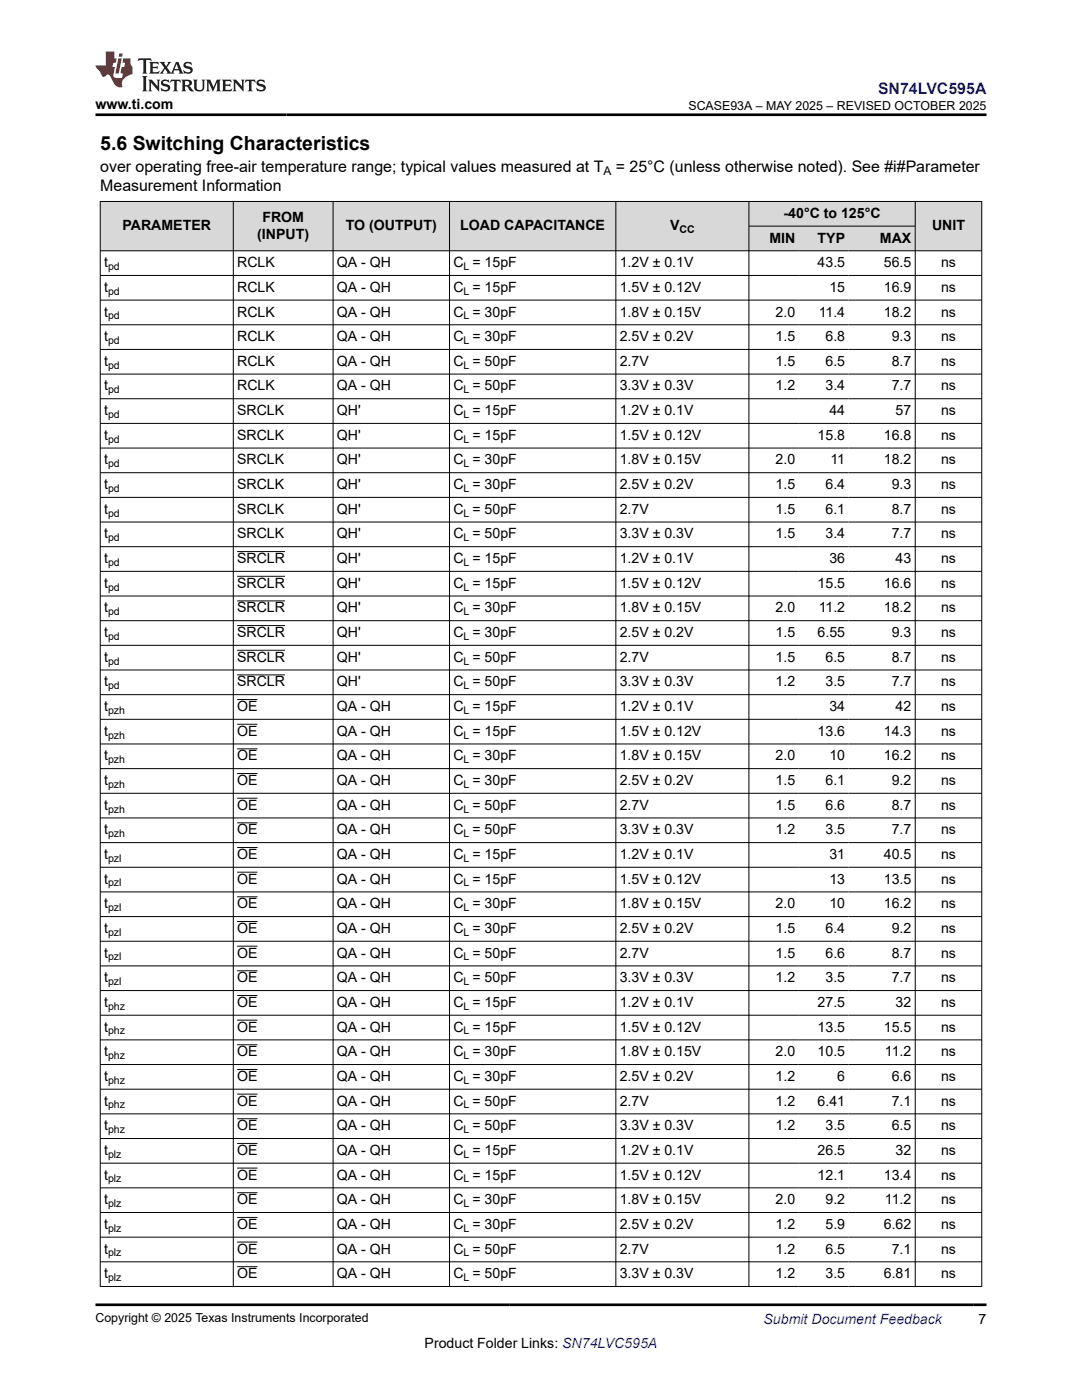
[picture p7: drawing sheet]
<svg xmlns="http://www.w3.org/2000/svg" width="216mm" height="279mm" viewBox="0 0 216 279" stroke-linecap="round" stroke-linejoin="round" font-family="sans-serif">
<g fill="#d8d8d8">
<path d="M20 40.2h175.9v4.9h-175.9z" fill-rule="evenodd"/>
<path d="M20.1 40.3h26.4v9.7h-26.4z" fill-rule="evenodd"/>
<path d="M46.6 40.3h19.8v9.7h-19.8z" fill-rule="evenodd"/>
<path d="M66.5 40.3h23.1v9.7h-23.1z" fill-rule="evenodd"/>
<path d="M89.8 40.3h33v9.7h-33z" fill-rule="evenodd"/>
<path d="M122.9 40.3h26.5v9.7h-26.5z" fill-rule="evenodd"/>
<path d="M149.5 40.3h33.1v4.8h-33.1z" fill-rule="evenodd"/>
<path d="M182.7 40.3h13.1v9.7h-13.1z" fill-rule="evenodd"/>
<path d="M149.5 45.2h9.9v4.8h-9.9z" fill-rule="evenodd"/>
<path d="M159.4 45.2h9.9v4.8h-9.9z" fill-rule="evenodd"/>
<path d="M169.3 45.2h13.3v4.8h-13.3z" fill-rule="evenodd"/>
</g>
<g fill="none" stroke="#000" stroke-width=".2">
<path d="M19.9 40.2h176.1M19.9 50.1h176.1M19.9 55h176.1M19.9 59.9h176.1M20 40.1v216.7M46.6 40.1v216.7M66.5 40.1v216.7M89.7 40.1v216.7M122.9 40.1v216.7M149.4 40.1v216.7M149.4 45.1h33.3M182.6 40.1v216.7"/>
<path d="M195.9 40.1v216.7M19.9 64.8h176.1M19.9 69.7h176.1M19.9 74.7h176.1M19.9 79.6h176.1M19.9 84.5h176.1M19.9 89.4h176.1M19.9 94.3h176.1M19.9 99.3h176.1M19.9 104.2h176.1M19.9 109.1h176.1M19.9 114h176.1"/>
<path d="M19.9 118.9h176.1M47.3 110.1h9.6M47.3 115h9.6M47.3 119.9h9.6M19.9 123.9h176.1M19.9 128.8h176.1M19.9 133.7h176.1M19.9 138.6h176.1M47.3 124.8h9.6M47.3 129.8h9.6M47.3 134.7h9.6M47.3 139.6h4.1"/>
<path d="M19.9 143.6h176.1M19.9 148.5h176.1M19.9 153.4h176.1M19.9 158.3h176.1M47.3 144.5h4.1M47.3 149.5h4.1M47.3 154.4h4.1M47.3 159.3h4.1M19.9 163.2h176.1M19.9 168.2h176.1M19.9 173.1h176.1M19.9 178h176.1"/>
<path d="M47.3 164.2h4.1M47.3 169.1h4.1M47.3 174.1h4.1M47.3 179h4.1M19.9 182.9h176.1M19.9 187.8h176.1M19.9 192.8h176.1M19.9 197.7h176.1M47.3 183.9h4.1M47.3 188.8h4.1M47.3 193.7h4.1M47.3 198.7h4.1"/>
<path d="M19.9 202.6h176.1M19.9 207.5h176.1M19.9 212.5h176.1M19.9 217.4h176.1M47.3 203.6h4.1M47.3 208.5h4.1M47.3 213.4h4.1M47.3 218.4h4.1M19.9 222.3h176.1M19.9 227.2h176.1M19.9 232.1h176.1M19.9 237.1h176.1"/>
<path d="M47.3 223.3h4.1M47.3 228.2h4.1M47.3 233.1h4.1M47.3 238h4.1M19.9 242h176.1M19.9 246.9h176.1M19.9 251.8h176.1M19.9 256.7h176.1M47.3 243h4.1M47.3 247.9h4.1M47.3 252.8h4.1"/>
</g>
<path d="M27.7 11.6l-.2 .6 .5-.2h.6v.1v2.2l-.2 .4h1l-.2-.4v-2.2v-.1h.5l.5 .2-.1-.6zM29.8 12.4l.2 .3v1.6l-.2 .4h1.9l.1-.6a1.08 1.08 0 0 1-1.3 .2v-.7h.6l.4 .2v-.7l-.4 .2h-.6v-.5l.2-.2a1 1 0 0 1 1 .3l-.1-.5zM31.8 12.4l1 1.1-1 1.2h.9l-.2-.2 .4-.8 .5 .8-.2 .2h1.6l-.2-.2 .1-.5h1l.1 .5-.1 .2h.9l-.2-.4-.8-1.9h-.5l-1 2.1-.8-1.1 .9-1h-.8l.2 .2-.5 .6-.3-.6 .1-.2zM35.2 12.8l.4 1h-.8zM36.8 12.5a.65 .65 0 0 0-.2 .7 .65 .65 0 0 0 .6 .5l.7 .1 .1 .3a.79 .79 0 0 1-.7 .4 .79 .79 0 0 1-.7-.5l.1 .7 .2-.1a.93 .93 0 0 0 1.1 0 .93 .93 0 0 0 .4-.9 1.46 1.46 0 0 0-1.2-.6l-.1-.3a1.09 1.09 0 0 1 1.2 .2l-.2-.6-.1 .1-.6-.2zM28.4 15.2l.2 .4v2.2l-.2 .4h1l-.2-.4v-2.2l.2-.4zM29.6 15.9l.2 .4v1.5l-.2 .4h.8l-.3-.4v-1.3l1.7 1.8v-2l.2-.4h-.8l.2 .2 .1 1.1-1.2-1.3zM32.3 16a.65 .65 0 0 0-.2 .8 .65 .65 0 0 0 .7 .4l.6 .2 .1 .2a.79 .79 0 0 1-.7 .4 .79 .79 0 0 1-.7-.5l.1 .7 .2-.1a.93 .93 0 0 0 1.1 .1 .93 .93 0 0 0 .4-1 1.46 1.46 0 0 0-1.2-.5l-.1-.4a1.09 1.09 0 0 1 1.2 .2l-.2-.6-.1 .1-.6-.1zM34.1 15.9l-.1 .6a.63 .63 0 0 1 .7-.3l.1 1.6-.3 .4h1l-.2-.4v-1.6a.66 .66 0 0 1 .8 .3l-.1-.6zM36.2 15.9l.2 .4v1.5l-.2 .4h.9l-.2-.2v-.7h.5l.1 .2a.79 .79 0 0 0 1.2 .6l-1-.9a.61 .61 0 0 0 .6-.6 .61 .61 0 0 0-.5-.7zM36.9 16.2h.2a.47 .47 0 0 1 .5 .1 .47 .47 0 0 1 .1 .5l-.2 .1-.6 .1zM38.5 15.9l.2 .2a2.27 2.27 0 0 0 .4 2 1.04 1.04 0 0 0 1.7-.7v-1.3l.2-.2h-.8l.2 .4v1.1a.6 .6 0 0 1-.6 .6 .6 .6 0 0 1-.6-.6v-1.1l.3-.4zM41.1 15.9l.2 .4v1.5l-.2 .4h.7l-.2-.4v-1.4l.9 1.9 .8-1.9v1.4l-.2 .4h1l-.3-.4v-1.5l.3-.4h-.8l-.7 1.5-.7-1.5zM44.3 15.9l.2 .4v1.5l-.2 .4h1.9l.1-.6a1.09 1.09 0 0 1-1.3 .2v-.7h.6l.4 .2v-.6l-.4 .2h-.6v-.6l.2-.1a1.01 1.01 0 0 1 1 .3l-.1-.6zM46.4 15.9l.3 .4v1.5l-.3 .4h.8l-.2-.4v-1.3l1.6 1.8v-2l.2-.4h-.7l.2 .2v1.1l-1.2-1.3zM49 15.9l-.1 .6a.63 .63 0 0 1 .8-.3v1.6l-.3 .4h1l-.2-.4v-1.6a.66 .66 0 0 1 .8 .3l-.1-.6zM51.4 16a.65 .65 0 0 0-.2 .8 .65 .65 0 0 0 .6 .4l.6 .2 .2 .2a.79 .79 0 0 1-.8 .4 .79 .79 0 0 1-.6-.5l.1 .7 .2-.1a.93 .93 0 0 0 1 .1 .93 .93 0 0 0 .5-1 1.46 1.46 0 0 0-1.3-.5l-.1-.4a1.09 1.09 0 0 1 1.3 .2l-.2-.6-.2 .1-.5-.1z" fill="#231f20"/>
<path d="M21.1 10.3v2.7h-2v.4l.9 1a.95 .95 0 0 0 .9 .9 .59 .59 0 0 1 .6-.4 .59 .59 0 0 1 .5 .3l.4 .8a1.59 1.59 0 0 0 2.1 1.4 1.61 1.61 0 0 1 1-2.3l1-.3-.1-1.5a1.59 1.59 0 0 1-.4-1.7h-1.4l-.2 .9h.5l-.1 .9h-.5l-.2 .9v.3l.4 .1-.2 .9h-.6a.73 .73 0 0 1-1.1-.7l.3-1.5h-.5l.2-.9h.5l.2-.9h-.5v-1.3zM23.6 11.6l-.6 3.1h.7l.6-3.1zM23.8 10.7l-.1 .6h.7l.1-.6z" fill="#ed1c24"/>
<path d="M19.1 22.9h177.8M19.1 260.4h177.8" fill="none" stroke="#000" stroke-width=".53"/>
<text font-size="3.9" x="20" y="29.9">5.6 Switching Characteristics</text>
<text font-size="3.2" fill="#00f" x="175.2" y="18.7">SN74LVC595A</text>
<g font-size="3.2">
<text x="20" y="34.3">over operating free-air temperature range; typical values measured at T</text>
<text x="122.9" y="34.3">= 25°C (unless otherwise noted). See #i#Parameter</text>
<text x="20" y="38.1">Measurement Information</text>
</g>
<g font-size="2.8">
<text x="19.1" y="21.8">www.ti.com</text>
<text x="24.4" y="45.9">PARAMETER</text>
<text x="51.3" y="47.6">(INPUT)</text>
<text x="52.4" y="44.2">FROM</text>
<text x="69" y="45.9">TO (OUTPUT)</text>
<text x="91.8" y="45.9">LOAD CAPACITANCE</text>
<text x="133.7" y="45.9">V</text>
<text x="156.4" y="43.5">-40°C to 125°C</text>
<text x="186" y="45.9">UNIT</text>
<text x="20.8" y="53.3">t</text>
<text x="47.3" y="53.3">RCLK</text>
<text x="67.2" y="53.3">QA - QH</text>
<text x="90.5" y="53.3">C = 15pF</text>
<text x="123.7" y="53.3">1.2V ± 0.1V</text>
<text x="153.5" y="48.4">MIN</text>
<text x="163.2" y="53.3">43.5</text>
<text x="163.2" y="48.4">TYP</text>
<text x="175.6" y="48.4">MAX</text>
<text x="176.4" y="53.3">56.5</text>
<text x="187.8" y="53.3">ns</text>
<text x="20.8" y="58.2">t</text>
<text x="47.3" y="58.2">RCLK</text>
<text x="67.2" y="58.2">QA - QH</text>
<text x="90.5" y="58.2">C = 15pF</text>
<text x="123.7" y="58.2">1.5V ± 0.12V</text>
<text x="165.5" y="58.2">15</text>
<text x="176.4" y="58.2">16.9</text>
<text x="187.8" y="58.2">ns</text>
<text x="20.8" y="63.2">t</text>
<text x="47.3" y="63.2">RCLK</text>
<text x="67.2" y="63.2">QA - QH</text>
<text x="90.5" y="63.2">C = 30pF</text>
<text x="123.7" y="63.2">1.8V ± 0.15V</text>
<text x="154.8" y="63.2">2.0</text>
<text x="163.4" y="63.2">11.4</text>
<text x="176.4" y="63.2">18.2</text>
<text x="187.8" y="63.2">ns</text>
<text x="20.8" y="68.1">t</text>
<text x="47.3" y="68.1">RCLK</text>
<text x="67.2" y="68.1">QA - QH</text>
<text x="90.5" y="68.1">C = 30pF</text>
<text x="123.7" y="68.1">2.5V ± 0.2V</text>
<text x="154.8" y="68.1">1.5</text>
<text x="164.7" y="68.1">6.8</text>
<text x="177.9" y="68.1">9.3</text>
<text x="187.8" y="68.1">ns</text>
<text x="20.8" y="73">t</text>
<text x="20.8" y="77.9">t</text>
<text x="47.3" y="73">RCLK</text>
<text x="47.3" y="77.9">RCLK</text>
<text x="67.2" y="73">QA - QH</text>
<text x="67.2" y="77.9">QA - QH</text>
<text x="90.5" y="73">C = 50pF</text>
<text x="90.5" y="77.9">C = 50pF</text>
<text x="123.7" y="73">2.7V</text>
<text x="123.7" y="77.9">3.3V ± 0.3V</text>
<text x="154.8" y="73">1.5</text>
<text x="154.8" y="77.9">1.2</text>
<text x="164.7" y="73">6.5</text>
<text x="164.7" y="77.9">3.4</text>
<text x="177.9" y="73">8.7</text>
<text x="177.9" y="77.9">7.7</text>
<text x="187.8" y="73">ns</text>
<text x="187.8" y="77.9">ns</text>
<text x="20.8" y="82.9">t</text>
<text x="47.3" y="82.9">SRCLK</text>
<text x="67.2" y="82.9">QH'</text>
<text x="90.5" y="82.9">C = 15pF</text>
<text x="123.7" y="82.9">1.2V ± 0.1V</text>
<text x="165.5" y="82.9">44</text>
<text x="178.7" y="82.9">57</text>
<text x="187.8" y="82.9">ns</text>
<text x="20.8" y="87.8">t</text>
<text x="47.3" y="87.8">SRCLK</text>
<text x="67.2" y="87.8">QH'</text>
<text x="90.5" y="87.8">C = 15pF</text>
<text x="123.7" y="87.8">1.5V ± 0.12V</text>
<text x="163.2" y="87.8">15.8</text>
<text x="176.4" y="87.8">16.8</text>
<text x="187.8" y="87.8">ns</text>
<text x="20.8" y="92.7">t</text>
<text x="47.3" y="92.7">SRCLK</text>
<text x="67.2" y="92.7">QH'</text>
<text x="90.5" y="92.7">C = 30pF</text>
<text x="123.7" y="92.7">1.8V ± 0.15V</text>
<text x="154.8" y="92.7">2.0</text>
<text x="165.7" y="92.7">11</text>
<text x="176.4" y="92.7">18.2</text>
<text x="187.8" y="92.7">ns</text>
<text x="20.8" y="97.6">t</text>
<text x="47.3" y="97.6">SRCLK</text>
<text x="67.2" y="97.6">QH'</text>
<text x="90.5" y="97.6">C = 30pF</text>
<text x="123.7" y="97.6">2.5V ± 0.2V</text>
<text x="154.8" y="97.6">1.5</text>
<text x="164.7" y="97.6">6.4</text>
<text x="177.9" y="97.6">9.3</text>
<text x="187.8" y="97.6">ns</text>
<text x="20.8" y="102.5">t</text>
<text x="20.8" y="107.5">t</text>
<text x="47.3" y="102.5">SRCLK</text>
<text x="47.3" y="107.5">SRCLK</text>
<text x="67.2" y="102.5">QH'</text>
<text x="67.2" y="107.5">QH'</text>
<text x="90.5" y="102.5">C = 50pF</text>
<text x="90.5" y="107.5">C = 50pF</text>
<text x="123.7" y="102.5">2.7V</text>
<text x="123.7" y="107.5">3.3V ± 0.3V</text>
<text x="154.8" y="102.5">1.5</text>
<text x="154.8" y="107.5">1.5</text>
<text x="164.7" y="102.5">6.1</text>
<text x="164.7" y="107.5">3.4</text>
<text x="177.9" y="102.5">8.7</text>
<text x="177.9" y="107.5">7.7</text>
<text x="187.8" y="102.5">ns</text>
<text x="187.8" y="107.5">ns</text>
<text x="20.8" y="112.4">t</text>
<text x="47.3" y="112.4">SRCLR</text>
<text x="67.2" y="112.4">QH'</text>
<text x="90.5" y="112.4">C = 15pF</text>
<text x="123.7" y="112.4">1.2V ± 0.1V</text>
<text x="165.5" y="112.4">36</text>
<text x="178.7" y="112.4">43</text>
<text x="187.8" y="112.4">ns</text>
<text x="20.8" y="117.3">t</text>
<text x="47.3" y="117.3">SRCLR</text>
<text x="67.2" y="117.3">QH'</text>
<text x="90.5" y="117.3">C = 15pF</text>
<text x="123.7" y="117.3">1.5V ± 0.12V</text>
<text x="163.2" y="117.3">15.5</text>
<text x="176.4" y="117.3">16.6</text>
<text x="187.8" y="117.3">ns</text>
<text x="20.8" y="122.2">t</text>
<text x="47.3" y="122.2">SRCLR</text>
<text x="67.2" y="122.2">QH'</text>
<text x="90.5" y="122.2">C = 30pF</text>
<text x="123.7" y="122.2">1.8V ± 0.15V</text>
<text x="154.8" y="122.2">2.0</text>
<text x="163.4" y="122.2">11.2</text>
<text x="176.4" y="122.2">18.2</text>
<text x="187.8" y="122.2">ns</text>
<text x="20.8" y="127.1">t</text>
<text x="47.3" y="127.1">SRCLR</text>
<text x="67.2" y="127.1">QH'</text>
<text x="90.5" y="127.1">C = 30pF</text>
<text x="123.7" y="127.1">2.5V ± 0.2V</text>
<text x="154.8" y="127.1">1.5</text>
<text x="163.2" y="127.1">6.55</text>
<text x="177.9" y="127.1">9.3</text>
<text x="187.8" y="127.1">ns</text>
<text x="20.8" y="132.1">t</text>
<text x="20.8" y="137">t</text>
<text x="47.3" y="132.1">SRCLR</text>
<text x="47.3" y="137">SRCLR</text>
<text x="67.2" y="132.1">QH'</text>
<text x="67.2" y="137">QH'</text>
<text x="90.5" y="132.1">C = 50pF</text>
<text x="90.5" y="137">C = 50pF</text>
<text x="123.7" y="132.1">2.7V</text>
<text x="123.7" y="137">3.3V ± 0.3V</text>
<text x="154.8" y="132.1">1.5</text>
<text x="154.8" y="137">1.2</text>
<text x="164.7" y="132.1">6.5</text>
<text x="164.7" y="137">3.5</text>
<text x="177.9" y="132.1">8.7</text>
<text x="177.9" y="137">7.7</text>
<text x="187.8" y="132.1">ns</text>
<text x="187.8" y="137">ns</text>
<text x="20.8" y="141.9">t</text>
<text x="47.3" y="141.9">OE</text>
<text x="67.2" y="141.9">QA - QH</text>
<text x="90.5" y="141.9">C = 15pF</text>
<text x="123.7" y="141.9">1.2V ± 0.1V</text>
<text x="165.5" y="141.9">34</text>
<text x="178.7" y="141.9">42</text>
<text x="187.8" y="141.9">ns</text>
<text x="20.8" y="146.8">t</text>
<text x="47.3" y="146.8">OE</text>
<text x="67.2" y="146.8">QA - QH</text>
<text x="90.5" y="146.8">C = 15pF</text>
<text x="123.7" y="146.8">1.5V ± 0.12V</text>
<text x="163.2" y="146.8">13.6</text>
<text x="176.4" y="146.8">14.3</text>
<text x="187.8" y="146.8">ns</text>
<text x="20.8" y="151.7">t</text>
<text x="47.3" y="151.7">OE</text>
<text x="67.2" y="151.7">QA - QH</text>
<text x="90.5" y="151.7">C = 30pF</text>
<text x="123.7" y="151.7">1.8V ± 0.15V</text>
<text x="154.8" y="151.7">2.0</text>
<text x="165.5" y="151.7">10</text>
<text x="176.4" y="151.7">16.2</text>
<text x="187.8" y="151.7">ns</text>
<text x="20.8" y="156.7">t</text>
<text x="20.8" y="161.6">t</text>
<text x="47.3" y="156.7">OE</text>
<text x="47.3" y="161.6">OE</text>
<text x="67.2" y="156.7">QA - QH</text>
<text x="67.2" y="161.6">QA - QH</text>
<text x="90.5" y="156.7">C = 30pF</text>
<text x="90.5" y="161.6">C = 50pF</text>
<text x="123.7" y="156.7">2.5V ± 0.2V</text>
<text x="123.7" y="161.6">2.7V</text>
<text x="154.8" y="156.7">1.5</text>
<text x="154.8" y="161.6">1.5</text>
<text x="164.7" y="156.7">6.1</text>
<text x="164.7" y="161.6">6.6</text>
<text x="177.9" y="156.7">9.2</text>
<text x="177.9" y="161.6">8.7</text>
<text x="187.8" y="156.7">ns</text>
<text x="187.8" y="161.6">ns</text>
<text x="20.8" y="166.5">t</text>
<text x="47.3" y="166.5">OE</text>
<text x="67.2" y="166.5">QA - QH</text>
<text x="90.5" y="166.5">C = 50pF</text>
<text x="123.7" y="166.5">3.3V ± 0.3V</text>
<text x="154.8" y="166.5">1.2</text>
<text x="164.7" y="166.5">3.5</text>
<text x="177.9" y="166.5">7.7</text>
<text x="187.8" y="166.5">ns</text>
<text x="20.8" y="171.4">t</text>
<text x="47.3" y="171.4">OE</text>
<text x="67.2" y="171.4">QA - QH</text>
<text x="90.5" y="171.4">C = 15pF</text>
<text x="123.7" y="171.4">1.2V ± 0.1V</text>
<text x="165.5" y="171.4">31</text>
<text x="176.4" y="171.4">40.5</text>
<text x="187.8" y="171.4">ns</text>
<text x="20.8" y="176.4">t</text>
<text x="47.3" y="176.4">OE</text>
<text x="67.2" y="176.4">QA - QH</text>
<text x="90.5" y="176.4">C = 15pF</text>
<text x="123.7" y="176.4">1.5V ± 0.12V</text>
<text x="165.5" y="176.4">13</text>
<text x="176.4" y="176.4">13.5</text>
<text x="187.8" y="176.4">ns</text>
<text x="20.8" y="181.3">t</text>
<text x="47.3" y="181.3">OE</text>
<text x="67.2" y="181.3">QA - QH</text>
<text x="90.5" y="181.3">C = 30pF</text>
<text x="123.7" y="181.3">1.8V ± 0.15V</text>
<text x="154.8" y="181.3">2.0</text>
<text x="165.5" y="181.3">10</text>
<text x="176.4" y="181.3">16.2</text>
<text x="187.8" y="181.3">ns</text>
<text x="20.8" y="186.2">t</text>
<text x="20.8" y="191.1">t</text>
<text x="47.3" y="186.2">OE</text>
<text x="47.3" y="191.1">OE</text>
<text x="67.2" y="186.2">QA - QH</text>
<text x="67.2" y="191.1">QA - QH</text>
<text x="90.5" y="186.2">C = 30pF</text>
<text x="90.5" y="191.1">C = 50pF</text>
<text x="123.7" y="186.2">2.5V ± 0.2V</text>
<text x="123.7" y="191.1">2.7V</text>
<text x="154.8" y="186.2">1.5</text>
<text x="154.8" y="191.1">1.5</text>
<text x="164.7" y="186.2">6.4</text>
<text x="164.7" y="191.1">6.6</text>
<text x="177.9" y="186.2">9.2</text>
<text x="177.9" y="191.1">8.7</text>
<text x="187.8" y="186.2">ns</text>
<text x="187.8" y="191.1">ns</text>
<text x="20.8" y="196">t</text>
<text x="47.3" y="196">OE</text>
<text x="67.2" y="196">QA - QH</text>
<text x="90.5" y="196">C = 50pF</text>
<text x="123.7" y="196">3.3V ± 0.3V</text>
<text x="154.8" y="196">1.2</text>
<text x="164.7" y="196">3.5</text>
<text x="177.9" y="196">7.7</text>
<text x="187.8" y="196">ns</text>
<text x="20.8" y="201">t</text>
<text x="47.3" y="201">OE</text>
<text x="67.2" y="201">QA - QH</text>
<text x="90.5" y="201">C = 15pF</text>
<text x="123.7" y="201">1.2V ± 0.1V</text>
<text x="163.2" y="201">27.5</text>
<text x="178.7" y="201">32</text>
<text x="187.8" y="201">ns</text>
<text x="20.8" y="205.9">t</text>
<text x="47.3" y="205.9">OE</text>
<text x="67.2" y="205.9">QA - QH</text>
<text x="90.5" y="205.9">C = 15pF</text>
<text x="123.7" y="205.9">1.5V ± 0.12V</text>
<text x="163.2" y="205.9">13.5</text>
<text x="176.4" y="205.9">15.5</text>
<text x="187.8" y="205.9">ns</text>
<text x="20.8" y="210.8">t</text>
<text x="20.8" y="215.7">t</text>
<text x="47.3" y="210.8">OE</text>
<text x="47.3" y="215.7">OE</text>
<text x="67.2" y="210.8">QA - QH</text>
<text x="67.2" y="215.7">QA - QH</text>
<text x="90.5" y="210.8">C = 30pF</text>
<text x="90.5" y="215.7">C = 30pF</text>
<text x="123.7" y="210.8">1.8V ± 0.15V</text>
<text x="123.7" y="215.7">2.5V ± 0.2V</text>
<text x="154.8" y="210.8">2.0</text>
<text x="154.8" y="215.7">1.2</text>
<text x="163.2" y="210.8">10.5</text>
<text x="167.1" y="215.7">6</text>
<text x="176.6" y="210.8">11.2</text>
<text x="177.9" y="215.7">6.6</text>
<text x="187.8" y="210.8">ns</text>
<text x="187.8" y="215.7">ns</text>
<text x="20.8" y="220.6">t</text>
<text x="47.3" y="220.6">OE</text>
<text x="67.2" y="220.6">QA - QH</text>
<text x="90.5" y="220.6">C = 50pF</text>
<text x="123.7" y="220.6">2.7V</text>
<text x="154.8" y="220.6">1.2</text>
<text x="163.2" y="220.6">6.41</text>
<text x="177.9" y="220.6">7.1</text>
<text x="187.8" y="220.6">ns</text>
<text x="20.8" y="225.6">t</text>
<text x="47.3" y="225.6">OE</text>
<text x="67.2" y="225.6">QA - QH</text>
<text x="90.5" y="225.6">C = 50pF</text>
<text x="123.7" y="225.6">3.3V ± 0.3V</text>
<text x="154.8" y="225.6">1.2</text>
<text x="164.7" y="225.6">3.5</text>
<text x="177.9" y="225.6">6.5</text>
<text x="187.8" y="225.6">ns</text>
<text x="20.8" y="230.5">t</text>
<text x="47.3" y="230.5">OE</text>
<text x="67.2" y="230.5">QA - QH</text>
<text x="90.5" y="230.5">C = 15pF</text>
<text x="123.7" y="230.5">1.2V ± 0.1V</text>
<text x="163.2" y="230.5">26.5</text>
<text x="178.7" y="230.5">32</text>
<text x="187.8" y="230.5">ns</text>
<text x="20.8" y="235.4">t</text>
<text x="47.3" y="235.4">OE</text>
<text x="67.2" y="235.4">QA - QH</text>
<text x="90.5" y="235.4">C = 15pF</text>
<text x="123.7" y="235.4">1.5V ± 0.12V</text>
<text x="163.2" y="235.4">12.1</text>
<text x="176.4" y="235.4">13.4</text>
<text x="187.8" y="235.4">ns</text>
<text x="20.8" y="240.3">t</text>
<text x="20.8" y="245.3">t</text>
<text x="47.3" y="240.3">OE</text>
<text x="47.3" y="245.3">OE</text>
<text x="67.2" y="240.3">QA - QH</text>
<text x="67.2" y="245.3">QA - QH</text>
<text x="90.5" y="240.3">C = 30pF</text>
<text x="90.5" y="245.3">C = 30pF</text>
<text x="123.7" y="240.3">1.8V ± 0.15V</text>
<text x="123.7" y="245.3">2.5V ± 0.2V</text>
<text x="154.8" y="240.3">2.0</text>
<text x="154.8" y="245.3">1.2</text>
<text x="164.7" y="240.3">9.2</text>
<text x="164.7" y="245.3">5.9</text>
<text x="176.4" y="245.3">6.62</text>
<text x="176.6" y="240.3">11.2</text>
<text x="187.8" y="240.3">ns</text>
<text x="187.8" y="245.3">ns</text>
<text x="20.8" y="250.2">t</text>
<text x="47.3" y="250.2">OE</text>
<text x="67.2" y="250.2">QA - QH</text>
<text x="90.5" y="250.2">C = 50pF</text>
<text x="123.7" y="250.2">2.7V</text>
<text x="154.8" y="250.2">1.2</text>
<text x="164.7" y="250.2">6.5</text>
<text x="177.9" y="250.2">7.1</text>
<text x="187.8" y="250.2">ns</text>
<text x="20.8" y="255.1">t</text>
<text x="47.3" y="255.1">OE</text>
<text x="67.2" y="255.1">QA - QH</text>
<text x="90.5" y="255.1">C = 50pF</text>
<text x="123.7" y="255.1">3.3V ± 0.3V</text>
<text x="154.8" y="255.1">1.2</text>
<text x="164.7" y="255.1">3.5</text>
<text x="176.4" y="255.1">6.81</text>
<text x="187.8" y="255.1">ns</text>
<text x="84.7" y="269">Product Folder Links: SN74LVC595A</text>
<text x="195.3" y="264.2">7</text>
</g>
<text font-size="2.8" fill="#00f" x="152.4" y="264.2">Submit Document Feedback</text>
<g font-size="2.5">
<text x="137.4" y="21.9">SCASE93A – MAY 2025 – REVISED OCTOBER 2025</text>
<text x="19.1" y="263.9">Copyright © 2025 Texas Instruments Incorporated</text>
</g>
<text font-size="2.4" x="120.4" y="34.9">A</text>
<g font-size="2.1">
<text x="135.6" y="46.5">CC</text>
<text x="21.6" y="53.9">pd</text>
<text x="92.5" y="53.9">L</text>
<text x="21.6" y="58.8">pd</text>
<text x="92.5" y="58.8">L</text>
<text x="21.6" y="63.7">pd</text>
<text x="92.5" y="63.7">L</text>
<text x="21.6" y="68.7">pd</text>
<text x="92.5" y="68.7">L</text>
<text x="21.6" y="73.6">pd</text>
<text x="92.5" y="73.6">L</text>
<text x="21.6" y="78.5">pd</text>
<text x="21.6" y="83.4">pd</text>
<text x="92.5" y="78.5">L</text>
<text x="92.5" y="83.4">L</text>
<text x="21.6" y="88.3">pd</text>
<text x="92.5" y="88.3">L</text>
<text x="21.6" y="93.3">pd</text>
<text x="92.5" y="93.3">L</text>
<text x="21.6" y="98.2">pd</text>
<text x="92.5" y="98.2">L</text>
<text x="21.6" y="103.1">pd</text>
<text x="92.5" y="103.1">L</text>
<text x="21.6" y="108">pd</text>
<text x="21.6" y="112.9">pd</text>
<text x="92.5" y="108">L</text>
<text x="92.5" y="112.9">L</text>
<text x="21.6" y="117.9">pd</text>
<text x="92.5" y="117.9">L</text>
<text x="21.6" y="122.8">pd</text>
<text x="92.5" y="122.8">L</text>
<text x="21.6" y="127.7">pd</text>
<text x="92.5" y="127.7">L</text>
<text x="21.6" y="132.6">pd</text>
<text x="21.6" y="137.5">pd</text>
<text x="92.5" y="132.6">L</text>
<text x="92.5" y="137.5">L</text>
<text x="21.6" y="142.5">pzh</text>
<text x="92.5" y="142.5">L</text>
<text x="21.6" y="147.4">pzh</text>
<text x="92.5" y="147.4">L</text>
<text x="21.6" y="152.3">pzh</text>
<text x="92.5" y="152.3">L</text>
<text x="21.6" y="157.2">pzh</text>
<text x="92.5" y="157.2">L</text>
<text x="21.6" y="162.2">pzh</text>
<text x="21.6" y="167.1">pzh</text>
<text x="92.5" y="162.2">L</text>
<text x="92.5" y="167.1">L</text>
<text x="21.6" y="172">pzl</text>
<text x="92.5" y="172">L</text>
<text x="21.6" y="176.9">pzl</text>
<text x="92.5" y="176.9">L</text>
<text x="21.6" y="181.8">pzl</text>
<text x="92.5" y="181.8">L</text>
<text x="21.6" y="186.8">pzl</text>
<text x="21.6" y="191.7">pzl</text>
<text x="92.5" y="186.8">L</text>
<text x="92.5" y="191.7">L</text>
<text x="21.6" y="196.6">pzl</text>
<text x="92.5" y="196.6">L</text>
<text x="21.6" y="201.5">phz</text>
<text x="92.5" y="201.5">L</text>
<text x="21.6" y="206.4">phz</text>
<text x="92.5" y="206.4">L</text>
<text x="21.6" y="211.4">phz</text>
<text x="92.5" y="211.4">L</text>
<text x="21.6" y="216.3">phz</text>
<text x="21.6" y="221.2">phz</text>
<text x="92.5" y="216.3">L</text>
<text x="92.5" y="221.2">L</text>
<text x="21.6" y="226.1">phz</text>
<text x="92.5" y="226.1">L</text>
<text x="21.6" y="231.1">plz</text>
<text x="92.5" y="231.1">L</text>
<text x="21.6" y="236">plz</text>
<text x="92.5" y="236">L</text>
<text x="21.6" y="240.9">plz</text>
<text x="21.6" y="245.8">plz</text>
<text x="92.5" y="240.9">L</text>
<text x="92.5" y="245.8">L</text>
<text x="21.6" y="250.7">plz</text>
<text x="92.5" y="250.7">L</text>
<text x="21.6" y="255.7">plz</text>
<text x="92.5" y="255.7">L</text>
</g>
</svg>
